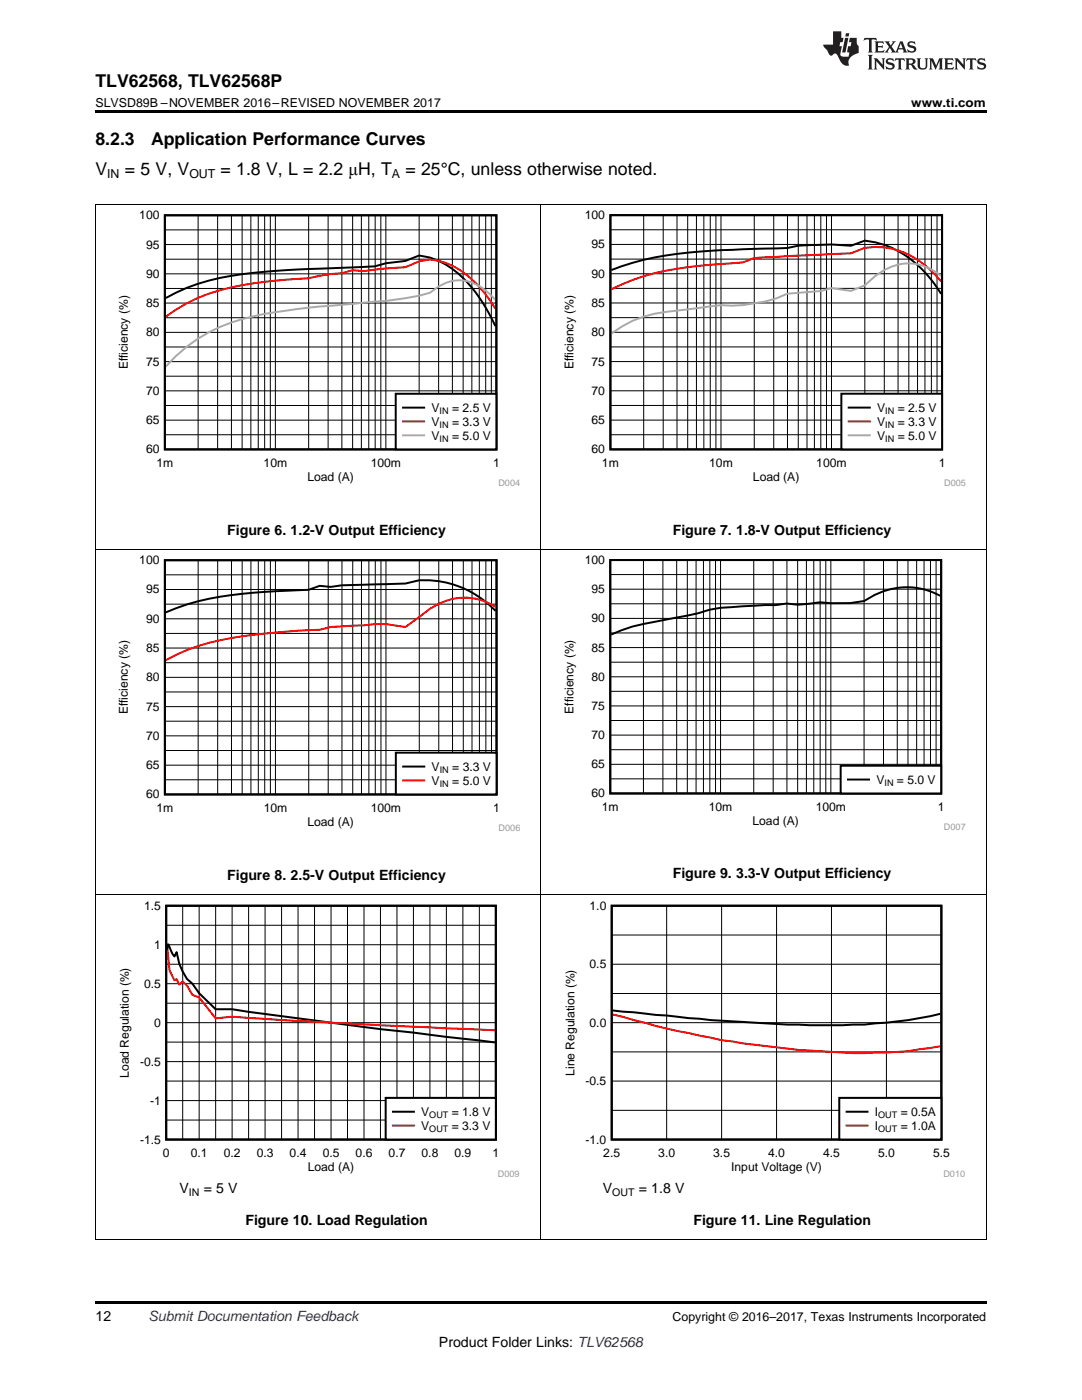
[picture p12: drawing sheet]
<svg xmlns="http://www.w3.org/2000/svg" width="216mm" height="279mm" viewBox="0 0 216 279" stroke-linecap="round" stroke-linejoin="round" font-family="sans-serif">
<path d="M19 259.7h177.8v.5h-177.8z" fill="#000"/>
<path d="M19.1 178.6v68.9M107.9 178.6v68.9M196.8 178.6v68.9M19 247.4h177.8" fill="none" stroke="#000" stroke-width=".2"/>
<path d="M23.4 179.8h80.2v55h-80.2z" fill-rule="evenodd" fill="#fff"/>
<path d="M33.2 180.8h65.7v46.6h-65.7zM33.3 190.5l.3-2 .9 2 .3 .4 .4-.9 .6 2.4 1.5 3 1.1 .9 1.3 1.9 3.3 3.2h3.3l29.6 4 22.8 2.6" fill="none" stroke="#000" stroke-width=".4"/>
<g fill="none" stroke="#000" stroke-width=".2">
<path d="M33.2 196.3h65.7M33.2 192.4h65.7M33.2 188.5h65.7M33.2 184.7h65.7M36.5 180.8v46.6M39.7 180.8v46.6M43 180.8v46.6M46.3 180.8v46.6M49.6 180.8v46.6M52.9 180.8v46.6M56.2 180.8v46.6M59.5 180.8v46.6"/>
<path d="M62.8 180.8v46.6M66.1 180.8v46.6M69.3 180.8v46.6M72.6 180.8v46.6M75.9 180.8v46.6M79.2 180.8v46.6M82.5 180.8v46.6M85.8 180.8v46.6M89.1 180.8v46.6M92.4 180.8v46.6M95.6 180.8v46.6M33.2 219.6h65.7"/>
<path d="M33.2 215.8h65.7M33.2 211.9h65.7M33.2 208h65.7M33.2 204.1h65.7M33.2 200.2h65.7M33.2 223.5h65.7"/>
</g>
<path d="M33.3 189.8l.4 2.4a6.4 6.4 0 0 0 1.1 3.4l.4-.2 .6 1.1 .7-.6 .8 .8 1.1 1.8 1.3 .6 3.3 4.1 3.3-.3a2132.2 2132.2 0 0 0 52.4 2.7" fill="none" stroke="#f00" stroke-width=".39"/>
<path d="M77 219.1h21.9v8.3h-21.9z" fill-rule="evenodd" fill="#fff"/>
<path d="M77 219.1h21.9v8.3h-21.9zM78.4 221.9h4.2" fill="none" stroke="#000" stroke-width=".4"/>
<path d="M78.4 224.6h4.2" fill="none" stroke="#f00" stroke-width=".39"/>
<path d="M112.3 179.8h80.2v55h-80.2z" fill-rule="evenodd" fill="#fff"/>
<path d="M122.1 180.8h65.7v46.6h-65.7zM122.2 201.7a519.2 519.2 0 0 0 37.1 2.8l2.2 .1a119.8 119.8 0 0 0 24.2-1.8l1.9-.5" fill="none" stroke="#000" stroke-width=".4"/>
<path d="M122.1 198.3h65.7M122.1 192.4h65.7M122.1 186.6h65.7M133 180.8v46.6M144 180.8v46.6M155 180.8v46.6M165.9 180.8v46.6M176.9 180.8v46.6M122.1 215.8h65.7M122.1 209.9h65.7M122.1 204.1h65.7M122.1 221.6h65.7" fill="none" stroke="#000" stroke-width=".2"/>
<path d="M122.2 202.5l2.1 .4a179.2 179.2 0 0 0 32.8 6.4l2.2 .2a141.4 141.4 0 0 0 19.8 .4l2.2-.1 6.3-1" fill="none" stroke="#f00" stroke-width=".39"/>
<path d="M167.5 219.1h20.3v8.3h-20.3z" fill-rule="evenodd" fill="#fff"/>
<path d="M167.5 219.1h20.3v8.3h-20.3zM168.9 221.9h4.2" fill="none" stroke="#000" stroke-width=".4"/>
<path d="M168.9 224.6h4.2" fill="none" stroke="#f00" stroke-width=".39"/>
<path d="M19.1 109.7v68.9M107.9 109.7v68.9M196.8 109.7v68.9M19 178.6h177.8" fill="none" stroke="#000" stroke-width=".2"/>
<path d="M23.2 110.9h80.6v55.1h-80.6z" fill-rule="evenodd" fill="#fff"/>
<path d="M32.9 111.8h66.2v46.7h-66.2zM98.9 121.9a19.6 19.6 0 0 0-15.2-6.1l-2.8 .7-12.7 .3-2.2 .3-2.2-.2-2.2 .8a110.3 110.3 0 0 0-22.1 2.3l-2.2 .6-4.2 1.6" fill="none" stroke="#000" stroke-width=".39"/>
<g fill="none" stroke="#000" stroke-width=".2">
<path d="M32.9 117.6h66.2M32.9 114.7h66.2M39.5 111.8v46.8M43.4 111.8v46.8M46.2 111.8v46.8M48.3 111.8v46.8M50.1 111.8v46.8M51.5 111.8v46.8M52.8 111.8v46.8M54 111.8v46.8M55 111.8v46.8M61.6 111.8v46.8"/>
<path d="M65.5 111.8v46.8M68.2 111.8v46.8M70.4 111.8v46.8M72.1 111.8v46.8M73.6 111.8v46.8M74.9 111.8v46.8M76 111.8v46.8M77 111.8v46.8M83.7 111.8v46.8M87.5 111.8v46.8M90.3 111.8v46.8M92.4 111.8v46.8"/>
<path d="M94.2 111.8v46.8M95.7 111.8v46.8M96.9 111.8v46.8M98.1 111.8v46.8M32.9 138.1h66.2M32.9 135.2h66.2M32.9 132.3h66.2M32.9 129.3h66.2M32.9 126.4h66.2M32.9 123.5h66.2M32.9 120.6h66.2M32.9 155.6h66.2"/>
<path d="M32.9 152.7h66.2M32.9 149.8h66.2M32.9 146.9h66.2M32.9 143.9h66.2M32.9 141h66.2"/>
</g>
<path d="M98.9 121.1a11.5 11.5 0 0 0-13.1 .4l-4.9 3.6-3.9-.5h-2.2l-2.2 .2-6.6 .3-2.2 .6a119.4 119.4 0 0 0-22.1 2.6 34.5 34.5 0 0 0-8.6 3.5" fill="none" stroke="#f00" stroke-width=".39"/>
<path d="M79 150.2h20.1v8.3h-20.1z" fill-rule="evenodd" fill="#fff"/>
<path d="M79 150.2h20.1v8.3h-20.1zM80.5 153h4.2" fill="none" stroke="#000" stroke-width=".39"/>
<path d="M80.5 155.7h4.2" fill="none" stroke="#f00" stroke-width=".39"/>
<path d="M112.1 110.9h80.6v54.7h-80.6z" fill-rule="evenodd" fill="#fff"/>
<path d="M121.8 111.8h66v46.6h-66zM187.6 118.9a14.2 14.2 0 0 0-15.2 1.1l-2.7 .4h-3.9l-2.2-.2-4.4 .5-2.2-.3-2.2 .4h-2.2l-8.8 .5-2.2 .4a79.4 79.4 0 0 1-11 2.4 30 30 0 0 0-8.6 2.5" fill="none" stroke="#000" stroke-width=".39"/>
<g fill="none" stroke="#000" stroke-width=".2">
<path d="M121.8 117.6h66M121.8 114.7h66M128.4 111.8v46.6M132.3 111.8v46.6M135 111.8v46.6M137.1 111.8v46.6M138.9 111.8v46.6M140.4 111.8v46.6M141.6 111.8v46.6M142.8 111.8v46.6M143.8 111.8v46.6M150.4 111.8v46.6"/>
<path d="M154.3 111.8v46.6M157 111.8v46.6M159.2 111.8v46.6M160.9 111.8v46.6M162.4 111.8v46.6M163.7 111.8v46.6M164.8 111.8v46.6M165.8 111.8v46.6M172.4 111.8v46.6M176.3 111.8v46.6M179 111.8v46.6M181.2 111.8v46.6"/>
<path d="M182.9 111.8v46.6M184.4 111.8v46.6M185.7 111.8v46.6M186.8 111.8v46.6M121.8 138h66M121.8 135.1h66M121.8 132.2h66M121.8 129.2h66M121.8 126.3h66M121.8 123.4h66M121.8 120.5h66M121.8 155.4h66"/>
<path d="M121.8 152.5h66M121.8 149.6h66M121.8 146.7h66M121.8 143.8h66M121.8 140.9h66"/>
</g>
<path d="M167.7 152.8h20.1v5.5h-20.1z" fill-rule="evenodd" fill="#fff"/>
<path d="M167.7 152.8h20.1v5.6h-20.1zM169.2 155.6h4.2" fill="none" stroke="#000" stroke-width=".39"/>
<path d="M19.1 40.9v68.8M107.9 40.9v68.8M196.8 40.9v68.8M19 109.7h177.8" fill="none" stroke="#000" stroke-width=".2"/>
<path d="M23.2 42h80.6v55.1h-80.6z" fill-rule="evenodd" fill="#fff"/>
<path d="M32.9 43h66.1v46.7h-66.1zM33.1 59.5a43.1 43.1 0 0 1 17.4-5 413.7 413.7 0 0 1 24.3-1.3l2.2-.7 3.9-.4 2.7-1.1a16.5 16.5 0 0 1 10.6 6.4 36.8 36.8 0 0 1 4.6 7.7" fill="none" stroke="#000" stroke-width=".39"/>
<g fill="none" stroke="#000" stroke-width=".2">
<path d="M32.9 57.6h66.2M32.9 54.7h66.2M32.9 51.7h66.2M32.9 48.8h66.2M32.9 45.9h66.2M39.5 43v46.7M43.4 43v46.7M46.2 43v46.7M48.3 43v46.7M50.1 43v46.7M51.5 43v46.7M52.8 43v46.7"/>
<path d="M53.9 43v46.7M54.9 43v46.7M61.6 43v46.7M65.5 43v46.7M68.2 43v46.7M70.4 43v46.7M72.1 43v46.7M73.6 43v46.7M74.9 43v46.7M76 43v46.7M77 43v46.7M83.6 43v46.7"/>
<path d="M87.5 43v46.7M90.3 43v46.7M92.4 43v46.7M94.2 43v46.7M95.6 43v46.7M96.9 43v46.7M98 43v46.7M32.9 78h66.2M32.9 75.1h66.2M32.9 72.2h66.2M32.9 69.2h66.2M32.9 66.3h66.2"/>
<path d="M32.9 63.4h66.2M32.9 60.5h66.2M32.9 86.8h66.2M32.9 83.8h66.2M32.9 80.9h66.2"/>
</g>
<path d="M98.8 61.6a23.1 23.1 0 0 0-8.5-8.6l-2.8-1-1.7-.2-2.2 .4-2.7 1.1-3.9 .3-4.4 .5-2.2-.2-2.2 .6-2.2 .2-4.4 .8a85.1 85.1 0 0 0-17.7 2.4 30.9 30.9 0 0 0-10.8 5.3" fill="none" stroke="#f00" stroke-width=".39"/>
<path d="M98.8 59.9a10.8 10.8 0 0 0-6.4-3.9 8.2 8.2 0 0 0-6.6 2.4 60.3 60.3 0 0 1-13.2 2 221.4 221.4 0 0 0-19.9 2.3 32.8 32.8 0 0 0-19.6 10.5" fill="none" stroke="#aaa" stroke-width=".39"/>
<path d="M79 78.6h20v11.1h-20z" fill-rule="evenodd" fill="#fff"/>
<path d="M79 78.6h20v11.1h-20zM80.4 81.4h4.2" fill="none" stroke="#000" stroke-width=".39"/>
<path d="M80.4 84.1h4.2" fill="none" stroke="#f00" stroke-width=".39"/>
<path d="M80.4 86.9h4.2" fill="none" stroke="#aaa" stroke-width=".39"/>
<path d="M112.1 42h80.6v55.1h-80.6z" fill-rule="evenodd" fill="#fff"/>
<path d="M121.8 42.9h66.2v46.8h-66.2zM122 53.9a67.9 67.9 0 0 1 21.9-4l13.2-.4 2.2-.5a82.2 82.2 0 0 1 10.5 0l2.8-1a19.9 19.9 0 0 1 13.8 8.6l1.4 2" fill="none" stroke="#000" stroke-width=".39"/>
<g fill="none" stroke="#000" stroke-width=".2">
<path d="M121.8 57.6h66.2M121.8 54.6h66.2M121.8 51.7h66.2M121.8 48.8h66.2M121.8 45.9h66.2M128.4 42.9v46.8M132.3 42.9v46.8M135.1 42.9v46.8M137.2 42.9v46.8M139 42.9v46.8M140.4 42.9v46.8M141.7 42.9v46.8"/>
<path d="M142.9 42.9v46.8M143.9 42.9v46.8M150.5 42.9v46.8M154.4 42.9v46.8M157.1 42.9v46.8M159.3 42.9v46.8M161 42.9v46.8M162.5 42.9v46.8M163.8 42.9v46.8M164.9 42.9v46.8M165.9 42.9v46.8M172.6 42.9v46.8"/>
<path d="M176.4 42.9v46.8M179.2 42.9v46.8M181.3 42.9v46.8M183.1 42.9v46.8M184.6 42.9v46.8M185.8 42.9v46.8M187 42.9v46.8M121.8 78h66.2M121.8 75.1h66.2M121.8 72.2h66.2M121.8 69.2h66.2M121.8 66.3h66.2"/>
<path d="M121.8 63.4h66.2M121.8 60.5h66.2M121.8 86.8h66.2M121.8 83.8h66.2M121.8 80.9h66.2"/>
</g>
<path d="M187.8 56.1a17.9 17.9 0 0 0-11.4-6.7l-1.7-.1-2.1 .2-2.8 1.1-19.3 .9-2.2 .9a94.6 94.6 0 0 0-19.9 2.7l-2.2 .8-4.2 1.8" fill="none" stroke="#f00" stroke-width=".39"/>
<path d="M187.8 55.1a9.9 9.9 0 0 0-13.1-.1l-2.1 1.9-2.8 1.2-3.9-.6-2.2 .6-6.6 .5a25.6 25.6 0 0 1-8.8 2.3l-2.2 .1-2.2-.1-6.7 .8a38.4 38.4 0 0 0-11 2.3l-2.2 1.2-2 1.4" fill="none" stroke="#aaa" stroke-width=".39"/>
<path d="M167.9 78.6h20.1v11.1h-20.1z" fill-rule="evenodd" fill="#fff"/>
<path d="M167.9 78.6h20.1v11.1h-20.1zM169.4 81.3h4.2" fill="none" stroke="#000" stroke-width=".39"/>
<path d="M169.4 84.1h4.2" fill="none" stroke="#f00" stroke-width=".39"/>
<path d="M169.4 86.9h4.2" fill="none" stroke="#aaa" stroke-width=".39"/>
<path d="M19 40.8h177.8" fill="none" stroke="#000" stroke-width=".2"/>
<path d="M19 22h177.8v.5h-177.8z" fill="#000"/>
<g fill="#231f20">
<path d="M172.5 7.6l-.1 .5 .4-.2h.6v.1v2.1l-.2 .4h.9l-.2-.4v-2.1l.1-.1h.5l.5 .2-.2-.5zM174.5 8.3l.2 .3v1.5l-.2 .4h1.8l.2-.6a1.04 1.04 0 0 1-1.3 .2v-.7h.6l.3 .2v-.6l-.3 .2h-.6v-.6l.8-.1 .4 .3-.2-.5zM176.5 8.3l.9 1.1-.9 1.1h.8l-.2-.2 .4-.7 .5 .7-.2 .2h1.5l-.2-.2 .2-.4h.9l.1 .4-.2 .2h1l-.3-.3-.7-1.9h-.5l-.9 2-.8-1 .9-1h-.8l.1 .3-.4 .5-.3-.6 .1-.2zM179.7 8.6l.4 1h-.7zM181.3 8.4a.63 .63 0 0 0-.2 .7 .63 .63 0 0 0 .6 .4l.6 .2 .1 .2a.75 .75 0 0 1-.7 .4 .75 .75 0 0 1-.6-.5l.1 .7 .1-.1a1.11 1.11 0 0 0 1.5-.6 1.13 1.13 0 0 0-1.2-.8l-.1-.4a1.04 1.04 0 0 1 1.2 .2l-.2-.5-.2 .1-.4-.2zM173.2 10.9l.2 .4v2.2l-.2 .4h1l-.3-.4v-2.2l.3-.4zM174.3 11.6l.3 .4v1.5l-.3 .4h.8l-.2-.4v-1.3l1.5 1.7v-1.9l.2-.4h-.7l.2 .4v.9l-1.1-1.3zM177 11.8a.62 .62 0 0 0-.2 .7 .62 .62 0 0 0 .6 .4l.6 .1 .1 .3a.76 .76 0 0 1-.7 .3 .76 .76 0 0 1-.7-.4l.2 .7 .1-.1a1.11 1.11 0 0 0 1.5-.6 1.13 1.13 0 0 0-1.2-.8l-.1-.4a1.04 1.04 0 0 1 1.2 .2l-.2-.6-.2 .1-.5-.1zM178.7 11.6l-.2 .6a.61 .61 0 0 1 .8-.3v1.6l-.2 .4h.9l-.2-.4v-1.6a.63 .63 0 0 1 .7 .3l-.1-.6zM180.6 11.6l.3 .4v1.5l-.3 .4h1l-.2-.2-.1-.8 .6 .2a.76 .76 0 0 0 1.2 .7l-1-1a.58 .58 0 0 0 .6-.5 .58 .58 0 0 0-.5-.6zM181.4 11.9h.1a.45 .45 0 0 1 .5 .1 .45 .45 0 0 1 .1 .5l-.8 .2zM182.9 11.6l.2 .2a2.17 2.17 0 0 0 .3 1.9 .99 .99 0 0 0 1.6-.6v-1.1l.2-.4h-.7l.2 .2a1.92 1.92 0 0 1-.2 1.8 .6 .6 0 0 1-.9-.5v-1.1l.2-.4zM185.4 11.6l.2 .4v1.5l-.2 .4h.7l-.2-.4v-1.4l.8 1.8 .8-1.8v1.4l-.2 .4h.9l-.2-.4v-1.5l.2-.4h-.8l-.6 1.5-.6-1.5zM188.4 11.6l.2 .4v1.5l-.2 .4h1.8l.1-.6a1.04 1.04 0 0 1-1.2 .1v-.6h.5l.4 .2v-.6l-.4 .2h-.5v-.7h.8l.3 .3-.1-.6zM190.5 11.6l.2 .4v1.5l-.2 .4h.7l-.2-.4v-1.3l1.5 1.7v-1.9l.2-.4h-.7l.2 .4v.9l-1.1-1.3zM192.9 11.6l-.1 .6a.61 .61 0 0 1 .7-.3l.1 1.6-.3 .4h1l-.3-.4 .1-1.6a.63 .63 0 0 1 .7 .3l-.1-.6zM195.2 11.8a.62 .62 0 0 0-.2 .7 .62 .62 0 0 0 .6 .4l.6 .1 .1 .3a.76 .76 0 0 1-.7 .3 .76 .76 0 0 1-.6-.4l.1 .7 .1-.1a1.11 1.11 0 0 0 1.6-.6 1.13 1.13 0 0 0-1.3-.8l-.1-.4a1.04 1.04 0 0 1 1.2 .2l-.1-.6-.2 .1-.5-.1z"/>
<path d="M166.2 6.3v2.6h-1.9v.4l.8 .9a.91 .91 0 0 0 1 .8 .56 .56 0 0 1 .5-.3 .56 .56 0 0 1 .5 .3l.4 .8a1.53 1.53 0 0 0 1.9 1.2 1.54 1.54 0 0 1 1-2.1l.9-.3v-1.4a1.52 1.52 0 0 1-.4-1.6h-1.3l-.2 .8h.5l-.2 .8h-.5l-.1 1v.2l.4 .1-.2 .8a1.93 1.93 0 0 1-1.6-.3l.3-1.8h-.5l.2-.8h.4l.2-.8h-.4v-1.3zM168.6 7.6l-.6 2.9h.7l.6-2.9zM168.8 6.6l-.1 .7h.6l.2-.7z"/>
</g>
<g font-size="3.5">
<text x="19" y="17.3">TLV62568, TLV62568P</text>
<text x="19" y="28.9">8.2.3</text>
<text x="30.1" y="28.9">Application Performance Curves</text>
<text x="19" y="34.9">V</text>
<text x="24.9" y="34.9">= 5 V, V</text>
<text x="44" y="34.9">= 1.8 V, L = 2.2 μH, T</text>
<text x="80.9" y="34.9">= 25°C, unless otherwise noted.</text>
</g>
<g font-size="2.8">
<text x="45.3" y="106.7">Figure 6. 1.2-V Output Efficiency</text>
<text x="134.2" y="106.7">Figure 7. 1.8-V Output Efficiency</text>
<text x="45.3" y="175.6">Figure 8. 2.5-V Output Efficiency</text>
<text x="134.2" y="175.2">Figure 9. 3.3-V Output Efficiency</text>
<text x="35.8" y="238.1">V</text>
<text x="40.6" y="238.1">= 5 V</text>
<text x="120.3" y="238.1">V</text>
<text x="127.5" y="238.1">= 1.8 V</text>
<text x="49" y="244.4">Figure 10. Load Regulation</text>
<text x="138.4" y="244.4">Figure 11. Line Regulation</text>
<text x="19" y="263.6">12</text>
<text x="87.6" y="268.9">Product Folder Links: TLV62568</text>
</g>
<text font-size="2.8" fill="#0000c8" x="29.6" y="263.6">Submit Documentation Feedback</text>
<g font-size="2.5">
<text x="19" y="21.4">SLVSD89B –NOVEMBER 2016–REVISED NOVEMBER 2017</text>
<text x="181.8" y="21.4">www.ti.com</text>
<text x="21.4" y="35.6">IN</text>
<text x="37.8" y="35.6">OUT</text>
<text x="78.2" y="35.6">A</text>
<text x="134.2" y="263.6">Copyright © 2016–2017, Texas Instruments Incorporated</text>
</g>
<g font-size="2.4">
<text x="27.8" y="43.8">100</text>
<text x="116.7" y="43.7">100</text>
<text x="29.1" y="49.6">95</text>
<text x="118" y="49.6">95</text>
<text x="29.1" y="55.4">90</text>
<text x="118" y="55.4">90</text>
<text x="29.1" y="61.3">85</text>
<text x="118" y="61.3">85</text>
<text x="29.1" y="67.1">80</text>
<text x="118" y="67.1">80</text>
<text x="25.5" y="73.7" transform="rotate(-90 25.5 73.7)">Efficiency (%)</text>
<text x="29.1" y="73">75</text>
<text x="114.4" y="73.7" transform="rotate(-90 114.4 73.7)">Efficiency (%)</text>
<text x="118" y="73">75</text>
<text x="29.1" y="78.8">70</text>
<text x="86.1" y="82.2">V</text>
<text x="90.2" y="82.2">= 2.5 V</text>
<text x="118" y="78.8">70</text>
<text x="175" y="82.2">V</text>
<text x="179.1" y="82.2">= 2.5 V</text>
<text x="29.1" y="84.6">65</text>
<text x="86.1" y="85">V</text>
<text x="86.1" y="87.7">V</text>
<text x="90.2" y="85">= 3.3 V</text>
<text x="90.2" y="87.7">= 5.0 V</text>
<text x="118" y="84.6">65</text>
<text x="175" y="85">V</text>
<text x="175" y="87.7">V</text>
<text x="179.1" y="85">= 3.3 V</text>
<text x="179.1" y="87.7">= 5.0 V</text>
<text x="29.1" y="90.5">60</text>
<text x="31.2" y="93.2">1m</text>
<text x="52.6" y="93.2">10m</text>
<text x="74" y="93.2">100m</text>
<text x="98.4" y="93.2">1</text>
<text x="118" y="90.5">60</text>
<text x="120.1" y="93.2">1m</text>
<text x="141.5" y="93.2">10m</text>
<text x="162.9" y="93.2">100m</text>
<text x="187.3" y="93.2">1</text>
<text x="61.3" y="96">Load (A)</text>
<text x="150.2" y="96">Load (A)</text>
<text x="27.8" y="112.6">100</text>
<text x="116.7" y="112.6">100</text>
<text x="29.1" y="118.4">95</text>
<text x="118" y="118.4">95</text>
<text x="29.1" y="124.3">90</text>
<text x="118" y="124.2">90</text>
<text x="29.1" y="130.1">85</text>
<text x="118" y="130">85</text>
<text x="29.1" y="136">80</text>
<text x="118" y="135.9">80</text>
<text x="25.5" y="142.6" transform="rotate(-90 25.5 142.6)">Efficiency (%)</text>
<text x="29.1" y="141.8">75</text>
<text x="114.4" y="142.5" transform="rotate(-90 114.4 142.5)">Efficiency (%)</text>
<text x="118" y="141.7">75</text>
<text x="29.1" y="147.7">70</text>
<text x="118" y="147.5">70</text>
<text x="29.1" y="153.5">65</text>
<text x="86.1" y="153.8">V</text>
<text x="90.2" y="153.8">= 3.3 V</text>
<text x="118" y="153.3">65</text>
<text x="29.1" y="159.3">60</text>
<text x="86.1" y="156.6">V</text>
<text x="90.2" y="156.6">= 5.0 V</text>
<text x="118" y="159.1">60</text>
<text x="120.1" y="161.9">1m</text>
<text x="141.4" y="161.9">10m</text>
<text x="162.8" y="161.9">100m</text>
<text x="174.9" y="156.4">V</text>
<text x="179" y="156.4">= 5.0 V</text>
<text x="187.1" y="161.9">1</text>
<text x="31.2" y="162.1">1m</text>
<text x="52.6" y="162.1">10m</text>
<text x="61.3" y="164.9">Load (A)</text>
<text x="74" y="162.1">100m</text>
<text x="98.4" y="162.1">1</text>
<text x="150.2" y="164.7">Load (A)</text>
<text x="28.7" y="181.6">1.5</text>
<text x="117.6" y="181.6">1.0</text>
<text x="30.8" y="189.3">1</text>
<text x="28.7" y="197.1">0.5</text>
<text x="117.6" y="193.2">0.5</text>
<text x="30.8" y="204.9">0</text>
<text x="117.6" y="204.9">0.0</text>
<text x="25.7" y="215.1" transform="rotate(-90 25.7 215.1)">Load Regulation (%)</text>
<text x="27.9" y="212.7">-0.5</text>
<text x="114.6" y="214.7" transform="rotate(-90 114.6 214.7)">Line Regulation (%)</text>
<text x="30" y="220.4">-1</text>
<text x="116.8" y="216.5">-0.5</text>
<text x="84" y="222.7">V</text>
<text x="84" y="225.5">V</text>
<text x="90.2" y="222.7">= 1.8 V</text>
<text x="90.2" y="225.5">= 3.3 V</text>
<text x="174.6" y="222.7">I</text>
<text x="174.6" y="225.5">I</text>
<text x="179.7" y="222.7">= 0.5A</text>
<text x="179.7" y="225.5">= 1.0A</text>
<text x="27.9" y="228.2">-1.5</text>
<text x="32.5" y="231">0</text>
<text x="38.1" y="231">0.1</text>
<text x="44.6" y="231">0.2</text>
<text x="51.2" y="231">0.3</text>
<text x="57.8" y="231">0.4</text>
<text x="61.4" y="233.7">Load (A)</text>
<text x="64.4" y="231">0.5</text>
<text x="71" y="231">0.6</text>
<text x="77.5" y="231">0.7</text>
<text x="84.1" y="231">0.8</text>
<text x="90.7" y="231">0.9</text>
<text x="98.3" y="231">1</text>
<text x="116.8" y="228.2">-1.0</text>
<text x="120.4" y="231">2.5</text>
<text x="131.4" y="231">3.0</text>
<text x="142.3" y="231">3.5</text>
<text x="145.9" y="233.7">Input Voltage (V)</text>
<text x="153.3" y="231">4.0</text>
<text x="164.2" y="231">4.5</text>
<text x="175.2" y="231">5.0</text>
<text x="186.2" y="231">5.5</text>
</g>
<g font-size="2.1">
<text x="37.7" y="238.7">IN</text>
<text x="122.2" y="238.7">OUT</text>
</g>
<g font-size="1.8">
<text x="87.7" y="82.6">IN</text>
<text x="176.6" y="82.6">IN</text>
<text x="87.7" y="85.4">IN</text>
<text x="87.7" y="88.2">IN</text>
<text x="176.6" y="85.4">IN</text>
<text x="176.6" y="88.2">IN</text>
<text x="87.7" y="154.3">IN</text>
<text x="87.7" y="157">IN</text>
<text x="176.5" y="156.8">IN</text>
<text x="85.7" y="223.1">OUT</text>
<text x="85.7" y="225.9">OUT</text>
<text x="175.2" y="223.1">OUT</text>
<text x="175.2" y="225.9">OUT</text>
</g>
<g font-size="1.8" fill="#999">
<text x="99.5" y="97.1">D004</text>
<text x="188.4" y="97.1">D005</text>
<text x="99.5" y="165.9">D006</text>
<text x="188.4" y="165.6">D007</text>
<text x="99.3" y="234.8">D009</text>
<text x="188.2" y="234.8">D010</text>
</g>
</svg>
